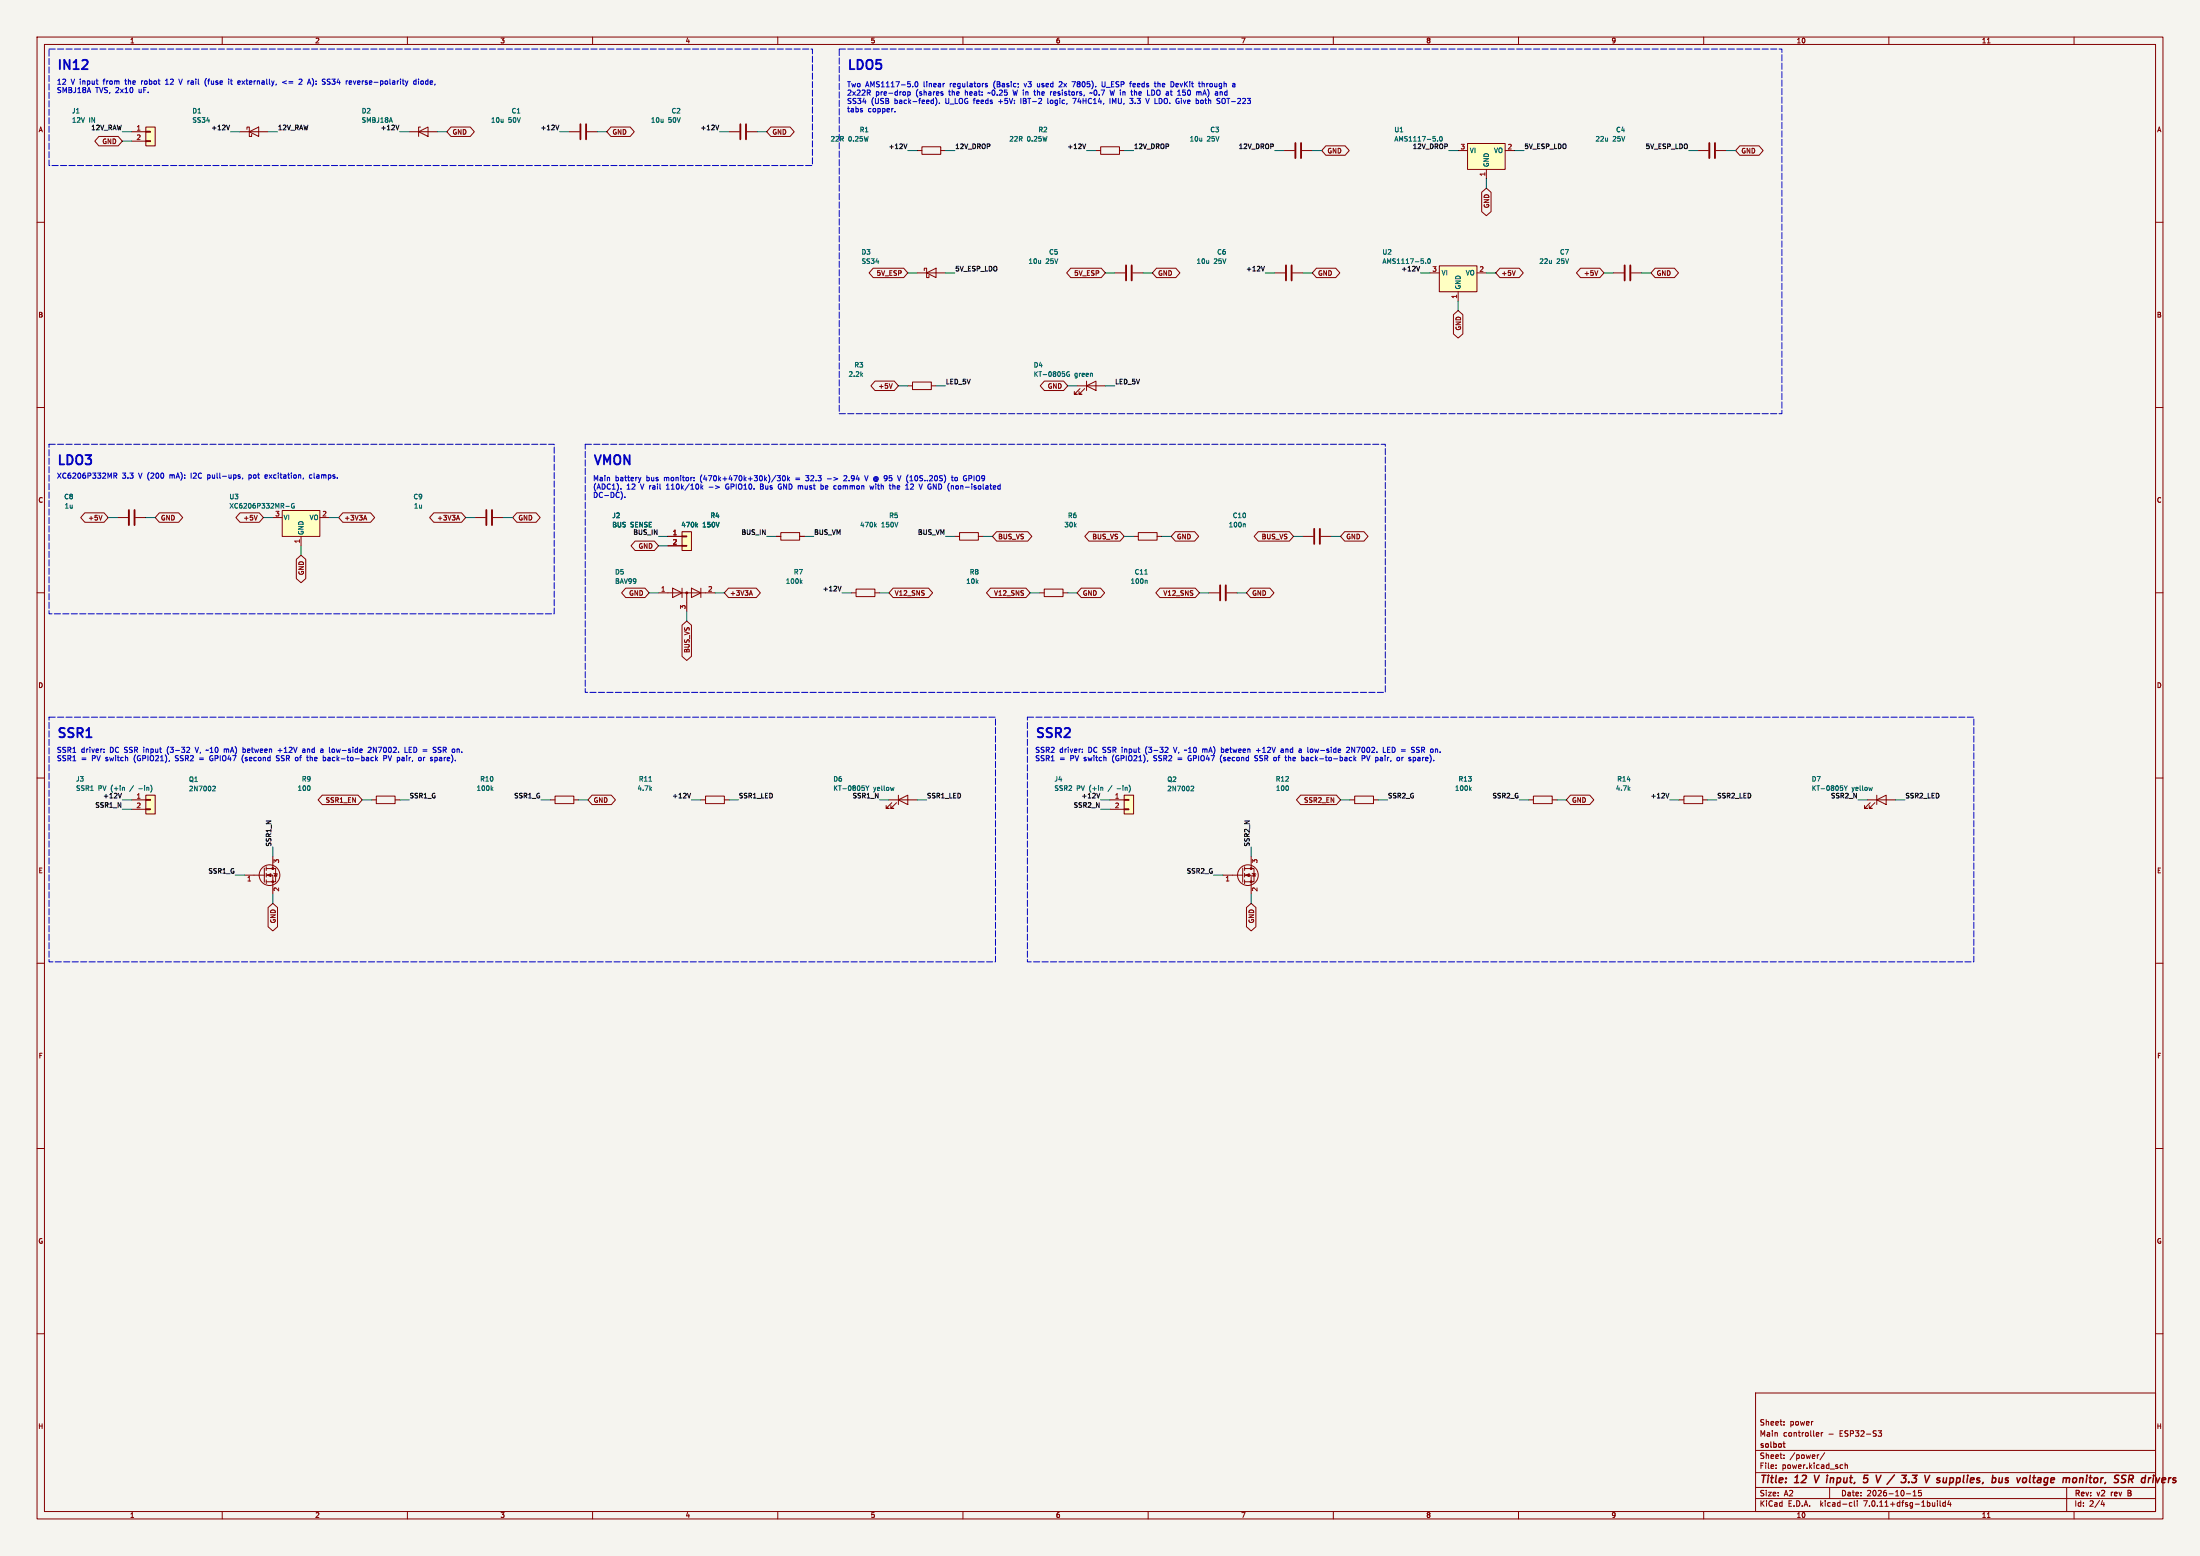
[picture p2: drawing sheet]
<svg xmlns="http://www.w3.org/2000/svg" width="594mm" height="420mm" viewBox="0 0 594 420" stroke-linecap="round" stroke-linejoin="round" font-family="sans-serif">
<path d="M0 0h594v420h-594z" fill="#f5f4ef" stroke="#f5f4ef" stroke-width=".27"/>
<g fill="none" stroke="#840000" stroke-width=".27">
<path d="M10 10h574v400h-574zM12 12h570v396h-570zM60 10v2M110 10v2M160 10v2M210 10v2M260 10v2M310 10v2M360 10v2M410 10v2M460 10v2M510 10v2"/>
<path d="M536.6 11.6h.7M560 10v2M26.7 36.8h5.2l1.1 1.3-1.1 1.3h-5.2l-1.1-1.3zM35.6 35.6h3.8M35.6 38.1h3.8M39.4 38h1.2v.2h-1.2zM39.4 35.4h1.2v.3h-1.2zM39.4 34.3h2.5v5.1h-2.5zM64.8 35.6h7.6M66.7 34.9v-.6h.6v2.5h.6v-.6M67.3 35.6l2.5-1.3v2.5zM110.5 35.6h7.6"/>
<path d="M113 35.6l2.6-1.3v2.5zM113.5 34.3h-.5v2.5M121.8 34.3h5.2l1.1 1.3-1.1 1.2h-5.2l-1.2-1.2zM153.7 35.6h2.8M158.5 35.6h2.8M164.9 34.3h5.2l1.2 1.3-1.2 1.2h-5.2l-1.1-1.2zM196.8 35.6h2.8M201.7 35.6h2.8M208.1 34.3h5.2l1.1 1.3-1.1 1.2h-5.2l-1.1-1.2zM248.9 39.6h5.1v2.1h-5.1zM297.2 39.6h5.1v2.1h-5.1zM358 39.4h5.2l1.1 1.2-1.1 1.3h-5.2l-1.1-1.3z"/>
<path d="M396.2 38.7h10.2v7h-10.2zM469.7 39.4h5.2l1.2 1.2-1.2 1.3h-5.2l-1.1-1.3zM10 60h2M247.6 40.6h1.3M254 40.6h1.3M295.9 40.6h1.3M302.3 40.6h1.2M346.7 40.6h2.8M351.5 40.6h2.8M393.7 40.6h2.5M400 51.9l1.3-1.1 1.3 1.1v5.2l-1.3 1.1-1.3-1.1zM401.3 45.7v2.6"/>
<path d="M406.4 40.6h2.5M458.5 40.6h2.8M463.3 40.6h2.8M582 60h2M235.8 72.4h8.2l1.1 1.3-1.1 1.2h-8.2l-1.1-1.2zM247.6 73.7h7.7M249.6 73v-.6h.6v2.5h.6v-.6M250.2 73.7l2.5-1.3v2.5zM289.1 72.4h8.2l1.1 1.3-1.1 1.2h-8.2l-1.1-1.2zM301 73.7h2.8M305.8 73.7h2.8M312.3 72.4h5.2l1.1 1.3-1.1 1.2h-5.2l-1.2-1.2z"/>
<path d="M344.2 73.7h2.8M349 73.7h2.8M355.4 72.4h5.2l1.2 1.3-1.2 1.2h-5.2l-1.1-1.2zM386.1 73.7h2.5M388.6 71.8h10.2v6.9h-10.2zM393.7 78.7v2.6M398.8 73.7h2.5M405 72.4h5.2l1.1 1.3-1.1 1.2h-5.2l-1.1-1.2zM409.1 73.1l-.4 1.2M426.8 72.4h5.2l1.1 1.3-1.1 1.2h-5.2l-1.2-1.2zM431.4 73.1l-.4 1.2M435.6 73.7h2.8"/>
<path d="M440.4 73.7h2.8M446.9 72.4h5.2l1.1 1.3-1.1 1.2h-5.2l-1.1-1.2zM392.4 84.9l1.3-1.1 1.3 1.1v5.2l-1.3 1.1-1.3-1.1zM10 110h2M236.3 102.9h5.2l1.1 1.2-1.1 1.3h-5.2l-1.2-1.3zM240.9 103.5l-.4 1.3M245.1 104.1h1.3M246.4 103.1h5.1v2.1h-5.1zM251.5 104.1h1.2M282 102.9h5.2l1.1 1.2-1.1 1.3h-5.2l-1.1-1.3zM290.8 104.1h7.6M291.6 104.9l-1.5 1.5h.7h-.7v-.7"/>
<path d="M292.9 104.9l-1.6 1.5h.8h-.8v-.7M293.4 104.1l2.5-1.2v2.5zM293.4 102.9v2.5M582 110h2M22.9 138.4h5.2l1.1 1.3-1.1 1.3h-5.2l-1.1-1.3zM27.6 139.1l-.5 1.3M31.7 139.7h2.8M36.6 139.7h2.8M43 138.4h5.2l1.1 1.3-1.1 1.3h-5.2l-1.1-1.3zM64.8 138.4h5.2l1.1 1.3-1.1 1.3h-5.2l-1.1-1.3zM69.5 139.1l-.5 1.3M73.7 139.7h2.5"/>
<path d="M76.2 137.8h10.2v7h-10.2zM86.4 139.7h2.5M92.6 138.4h7.5l1.1 1.3-1.1 1.3h-7.5l-1.2-1.3zM98.6 139.1l.4 1.3M117.1 138.4h7.5l1.1 1.3-1.1 1.3h-7.5l-1.1-1.3zM123.7 139.1l.4 1.3M128.3 139.7h2.8M133.1 139.7h2.8M139.5 138.4h5.2l1.2 1.3-1.2 1.3h-5.2l-1.1-1.3zM10 160h2M80 151l1.3-1.1 1.3 1.1v5.2l-1.3 1.1-1.3-1.1zM81.3 144.8v2.5"/>
<path d="M98.3 140h.6M123.4 140h.6M168.9 158.8h5.2l1.2 1.2-1.2 1.3h-5.2l-1.1-1.3zM171.5 146.1h5.2l1.1 1.2-1.1 1.3h-5.2l-1.1-1.3zM180.3 144.8h3.8M180.3 147.3h3.8M181.6 158.8l2.5 1.2-2.5 1.3zM184.1 147.2h1.3v.2h-1.3zM184.1 144.7h1.3v.2h-1.3zM184.1 143.5h2.6v5.1h-2.6zM184.1 158.8v2.5M186.7 158.8l2.5 1.2-2.5 1.3z"/>
<path d="M189.2 158.8v2.5M196.7 158.8h7.5l1.1 1.2-1.1 1.3h-7.5l-1.1-1.3zM202.7 159.4l.5 1.3M209.5 144.8h1.3M210.8 143.8h5.1v2h-5.1zM215.9 144.8h1.3M231.1 159h5.1v2h-5.1zM241.1 158.8h9.6l1.1 1.2-1.1 1.3h-9.6l-1.1-1.3zM257.8 144.8h1.3M259.1 143.8h5.1v2h-5.1zM264.2 144.8h1.2M267.5 158.8h9.5l1.1 1.2-1.1 1.3h-9.5l-1.2-1.3z"/>
<path d="M269.1 143.5h8.4l1.1 1.3-1.1 1.3h-8.4l-1.1-1.3zM281.9 159h5.1v2h-5.1zM291.9 158.8h5.2l1.2 1.2-1.2 1.3h-5.2l-1.1-1.3zM294 143.5h8.4l1.1 1.3-1.1 1.3h-8.4l-1.1-1.3zM306.1 144.8h1.2M307.3 143.8h5.1v2h-5.1zM312.4 144.8h1.3M313.2 158.8h9.5l1.1 1.2-1.1 1.3h-9.5l-1.1-1.3zM317.3 143.5h5.2l1.2 1.3-1.2 1.3h-5.2l-1.1-1.3zM337.7 158.8h5.2l1.1 1.2-1.1 1.3h-5.2l-1.2-1.3zM339.7 143.5h8.4l1.1 1.3-1.1 1.3h-8.4l-1.1-1.3zM351.8 144.8h2.8"/>
<path d="M356.6 144.8h2.8M363.1 143.5h5.2l1.1 1.3-1.1 1.3h-5.2l-1.2-1.3zM582 160h2M177.8 160h15.2M184.1 168.8l1.3-1.2 1.3 1.2v8.4l-1.3 1.1-1.3-1.1zM185.4 160v5.1M202.4 160.3h.6M229.9 160h1.2M236.2 160h1.3M280.7 160h1.2M287 160h1.3M326.4 160h2.8"/>
<path d="M331.2 160h2.8M10 210h2M35.6 215.9h3.8M35.6 218.4h3.8M39.4 218.3h1.2v.3h-1.2zM39.4 215.8h1.2v.2h-1.2zM39.4 214.6h2.5v5.1h-2.5zM87 214.6h9.7l1.1 1.3-1.1 1.3h-9.7l-1.1-1.3zM100.3 215.9h1.3M101.6 214.9h5.1v2h-5.1zM106.7 215.9h1.2M148.6 215.9h1.3"/>
<path d="M149.9 214.9h5v2h-5zM154.9 215.9h1.3M159.9 214.6h5.2l1.1 1.3-1.1 1.3h-5.2l-1.2-1.3zM189.2 215.9h1.3M190.5 214.9h5.1v2h-5.1zM195.6 215.9h1.2M240 215.9h7.6M240.8 216.7l-1.5 1.5h.7h-.7v-.8M242.1 216.7l-1.6 1.5h.8h-.8v-.8M242.6 215.9l2.5-1.3v2.6zM242.6 214.6v2.6M299.7 215.9h3.8"/>
<path d="M299.7 218.4h3.8M303.5 218.3h1.3v.3h-1.3zM303.5 215.8h1.3v.2h-1.3zM303.5 214.6h2.6v5.1h-2.6zM351.2 214.6h9.6l1.1 1.3-1.1 1.3h-9.6l-1.2-1.3zM364.5 215.9h1.3M365.8 214.9h5v2h-5zM370.8 215.9h1.3M412.7 215.9h1.3M414 214.9h5.1v2h-5.1zM419.1 215.9h1.3M424 214.6h5.2l1.1 1.3-1.1 1.3h-5.2l-1.1-1.3z"/>
<path d="M453.4 215.9h1.3M454.7 214.9h5v2h-5zM459.7 215.9h1.3M504.2 215.9h7.6M505 216.7l-1.6 1.5h.8h-.8v-.8M506.2 216.7l-1.5 1.5h.8h-.8v-.8M506.7 215.9l2.6-1.3v2.6zM506.7 214.6v2.6M582 210h2M66 236.2h5.4M71.4 234.3v3.8M71.9 236.2h1.8v5.1"/>
<path d="M71.9 234.4h2.5v3.6h-2.5M71.9 233.9v1.1M71.9 235.7v1M71.9 237.5v1M73.7 231.1v3.3M73.9 235.7l1 .3M74.4 235.8l.4 .7h-.8zM330.2 236.2h5.3M335.5 234.3v3.8M336 236.2h1.8v5.1M336 234.4h2.6v3.6h-2.6M336 233.9v1.1"/>
<path d="M336 235.7v1M336 237.5v1M337.8 231.1v3.3M338.1 235.7l1 .3M338.6 235.8l.4 .7h-.8zM10 260h2M72.4 245l1.3-1.2 1.2 1.2v5.2l-1.2 1.1-1.3-1.1zM336.5 245l1.3-1.2 1.3 1.2v5.2l-1.3 1.1-1.3-1.1zM582 260h2M10 310h2M582 310h2M10 360h2"/>
<path d="M474 376h108v32h-108zM582 360h2M474 397.5h108M474 391.5h108M479.5 396.2v.2M479.5 395.4v.2M481.7 393.5v.2M481.7 383.7v.2M481.7 384.5v.2M481.7 392.7v.2M490.6 386.7h.4l.1 .3-.7 .2M491 387.6l-.4 .1"/>
<path d="M491.1 392.7h-.3M491.7 386.7v1M492.2 386.7l-.5 .3M492.7 392.1l-1.3 1.9M497.1 395.4h.4M497.5 396.3l-.4 .1M498.2 395.5l.5-.1 .1 1M498.2 394.9v1.5M507.1 386.2h.9l-.5 .5 .5 .2v.6l-.8 .1M60 408v2M110 408v2M160 408v2"/>
<path d="M210 408v2M260 408v2M310 408v2M360 408v2M410 408v2M460 408v2M474 404.5h108M474 401.5h108M494 401.5v3M499.6 405.6h.4M500 406.5l-.4 .1M500.7 405.1v1.3l.2 .2"/>
<path d="M501.5 405.1v.1M501.5 405.6v1M510 408v2M514.7 403.2h1.2M516.5 403.8h.9M516.5 402.7l.5-.4v1.5M518.7 402.3h-.7v.7l.7-.1v.7l-.2 .2-.5-.2M523.1 405.1v.1M523.1 405.6v1M523.8 405.1v1.3l.2 .2M525.2 405.6h-.4l-.3 .3 .2 .6h.5M525.2 405.1v1.5"/>
<path d="M526.2 405l-.3 1.1h.9M526.6 405.6v1M536.6 409.6h.7M558 401.5v6.5M560 408v2M567.7 405l-.4 1.1h.9M568 405.6v1"/>
<circle cx="72.8" cy="236.2" r="2.79"/>
<circle cx="336.9" cy="236.2" r="2.79"/>
</g>
<path d="M481.4 389.7h.6M481.8 390.7h.2M570.1 402.8v1M570.1 402.9v.2M574.6 402.3v1.5l.7-.1M574.6 403h.5M575.1 403l.2 .1M575.1 402.3l.2 .1M575.3 402.8l-.2 .2" fill="none" stroke="#840000" stroke-width=".3"/>
<g fill="none" stroke="#840000" stroke-width=".4">
<path d="M489.9 398.2l.4 2M504.4 398.2h-1l-.2 .9 .3-.1 .7 .1 .1 .7-.5 .4-.6-.1M516.4 398.2h1.2l-.8 .8 .6 .1-.1 .9-.3 .2-.9-.2M523.1 399h.7M523.2 399.5l.5 .1 .1 .3-.4 .3h-.3M524.8 398.9l-.2 1 .6 .3M552.1 399.1l-.2 .7 .3 .4M563.5 398.2l-.1 .1M563.5 398.2v.2zM564.1 398.9h.8M564.5 398.2l-.3 1.7 .5 .3M579.2 399h-.7l-.3 .8 .3 .4 .6-.1"/>
<path d="M579.3 398.2l-.2 2M587.2 399.5l.3 .3-.1 .3M587.3 398.9l.2 .1M551.9 400.8l.4 .1"/>
</g>
<g fill="none" stroke="#840000" stroke-width=".51">
<path d="M156.7 33.5v4.1M158.2 33.5v4.1M199.9 33.5v4.1M201.4 33.5v4.1M349.8 38.6v4.1M351.3 38.6v4.1M461.5 38.6v4.1M463 38.6v4.1M304 71.6v4.1M305.6 71.6v4.1M347.2 71.6v4.1M348.7 71.6v4.1"/>
<path d="M438.7 71.6v4.1M440.2 71.6v4.1M34.8 137.7v4M36.3 137.7v4M131.3 137.7v4M132.8 137.7v4M329.4 158v4.1M331 158v4.1M354.8 142.7v4.1M356.4 142.7v4.1"/>
</g>
<g fill="none" stroke="#006464" stroke-width=".27">
<path d="M388.1 38v.1M388.8 36.9l.2-.1a.62 .62 0 0 1 .4 .7 .62 .62 0 0 1-.5 .5l-.2-.4zM384.9 71v.1M385.6 70l.2-.1a.62 .62 0 0 1 .4 .6 .62 .62 0 0 1-.6 .6l-.1-.5zM288.7 100.4a.58 .58 0 0 0-.7 .6 .58 .58 0 0 0 .8 .5v-.4h-.3M77.2 136.7h.9M79.4 136a.58 .58 0 0 0-.7 .5 .58 .58 0 0 0 .8 .5v-.4h-.3M188 141.8l.4 .4M188.4 141.4l-.5 .5M216.2 157l.4 .5M216.6 156.6l-.5 .5M236.3 141.8l.3 .4"/>
<path d="M236.6 141.4l-.5 .5M309.1 155h.7M309.6 156.6l.1 .2v.7M336.1 141.4l.1 .2v.6M33.4 212.5l.2 .2v.7M40.9 212.3v1.2M57.6 212.2l.4 .1 .1 .3-.7 .9h.7M132.7 212.9l.4 .5M133.1 212.5l-.5 .5M175.2 210.9h.7M233.8 212.1l.4 .7M234.2 212.8v.6"/>
<path d="M234.6 212.1l-.4 .7M241.4 212.5l-.3 .9M297.6 212.5l.2 .2v.7M305.1 212.3v1.2M321.8 212.2l.4 .1 .1 .3-.8 .9h.8M396.9 212.9l.4 .5M397.3 212.5l-.5 .5M497.9 212.1l.5 .7M498.4 212.8v.6M498.8 212.1l-.4 .7M505.5 212.5l-.2 .9"/>
</g>
<g fill="#ffffc2" stroke="#ffffc2" stroke-width=".27">
<path d="M76.2 137.8h10.2v7h-10.2z"/>
<path d="M388.6 71.8h10.2v6.9h-10.2z"/>
<path d="M303.5 214.6h2.6v5.1h-2.6z"/>
<path d="M396.2 38.7h10.2v7h-10.2z"/>
<path d="M184.1 143.5h2.6v5.1h-2.6z"/>
<path d="M39.4 214.6h2.5v5.1h-2.5z"/>
<path d="M39.4 34.3h2.5v5.1h-2.5z"/>
</g>
<g fill="#840000" stroke="#840000" stroke-width=".27">
<path d="M72.1 236.2l1.1-.4v.8z"/>
<path d="M336.3 236.2l1-.4v.8z"/>
<circle cx="185.4" cy="160" r=".25"/>
<circle cx="73.7" cy="238" r=".25"/>
<circle cx="73.7" cy="234.4" r=".25"/>
<circle cx="337.8" cy="238" r=".25"/>
<circle cx="337.8" cy="234.4" r=".25"/>
</g>
<g fill="none" stroke="#0f0f0f" stroke-width=".27">
<path d="M62 33.8l-.4 1.2M107.7 33.8l-.4 1.2M150.9 33.8l-.4 1.2M194.1 33.8l-.4 1.2M244.9 38.9l-.4 1.2M293.1 38.9l-.4 1.2M341.4 71.9l-.4 1.2M383.3 71.9l-.4 1.2M227.1 158.2l-.4 1.3M32.8 214.1l-.4 1.3M186.5 214.1l-.5 1.3M297 214.1l-.5 1.3"/>
<path d="M450.6 214.1l-.4 1.3"/>
</g>
<g fill="none" stroke="#0000c2" stroke-width=".27">
<path d="M25.9 21.8h.6M26.3 22.8h.2M44.7 22.8h.8M44.9 21.6l-.2 .2M48.3 21.4l.4 1.4M55.7 21.2a1.61 1.61 0 0 0 0 2.1M61.7 21.4v.1M61.7 21.8v1M62.2 21.8h.5M62.4 21.4v1.2l.2 .2M64.7 21.8l.2 .4-.7 .1M64.8 22.7l-.1 .1"/>
<path d="M77.3 21.8l-1 .4 1 .4M80.8 21.4h.5l.2 .4-.8 1h.8M84.3 21.2l.3 .6M84.6 22.7l-.3 .5M88.3 22.7l.6 .1M88.9 21.4h-.3l-.3 .2 .2 .4 .4 .1M94.5 21.8l.4 .1v.3l-.6 .1M94.9 22.7l-.4 .1M110.1 21.8l-.3 1M112.3 21.9l-.4-.1-.2 .3 .1 .6h.5M112.3 21.4v1.4M113 21.4v.1"/>
<path d="M113 21.8v1M113.7 21.9v.8M232.8 29.8v.3M234.5 25l.5 .7M234.8 24.4v.6M241.6 30.1v.1M244.2 24.8l.3 .2v.4l-.3 .3M245.1 24.8v1.4M245.1 24.8h.4l.3 .2-.2 .6h-.5M246.4 23.3v.1M247.2 22.2l.2-.2a.68 .68 0 0 1 .5 .8 .68 .68 0 0 1-.7 .6l-.2-.5zM251.6 27l.4 .1"/>
<path d="M252 26.6v1.4M252 27.9l-.4 .1M252.9 27v.9l-.3 .6M253.6 27.8v.2M254.4 25.2l.2 .2-.2 .3M254.4 24.8h.2M255 22.5l-.2 .1M266 22.8l.6 .4-.2 .2h-.4M266 22.7v.1M266.6 22.6l-.4-.1-.2 .2M266.9 25l-.2 .2M273.5 24.3l.3 1.4"/>
<path d="M275.6 26.6v1.4M279.1 24.8h.5M279.3 24.3v1.2l.3 .2M280.1 22.5v.7l.2 .2M282.9 26.6v1.2l.2 .2M283.6 24.8v.9M284 24.8l-.4 .2M286.5 22l-.5 .2M286.7 22.6l-.8 .8h.9M289.4 22h1l-.6 1.4M290.6 26.6l-.6 1.4M294.9 25l-.7 .2"/>
<path d="M297.6 22v1.2l.2 .2h.4M299.7 26.6v1.4M300.9 24.3l-.3 1.4-.3-1-.3 1M305.9 27.7l-.3 .3h-.4M305.9 26.6l-.5 .5 .5 .3M306.3 24.3v1.4M306.8 24.8l-.5 .1M309.4 26.6l.4 1.4 .5-1.4M311 24.3v1.4l.5-.1M311.3 24.3l.2 .1M311.6 22.5h.6M311.8 23.2l.4 .2"/>
<path d="M312.6 22v1.4M312.7 22.6h-.1M316.5 22a.76 .76 0 0 1 .5 .7 .76 .76 0 0 1-.5 .7M319.4 25.6h.6M319.4 24.9h.6M324.2 24.8l.1 .9M324.6 22v1.4M324.6 27l-.4 .3v.5l.4 .2M324.9 25.3h.7M325.1 22.6h-.5M325.2 24.3l-.4 1.4M329.3 27.4v.4"/>
<path d="M329.6 24.8l.4 .2v.7M330.5 26.6h-.4l-.2 .4 .1 .8 .5 .2M332.8 23.2l.2 .2h.4M332.8 22.6h.6v.8M333.4 22.8l-.6 .3M30.7 128.4h.7l.1-.6-.8-.1v1.4M31.1 128.4l.4 .7M56.1 128.2v1.4M56.1 129l.1 .1M56.2 128.2h-.1M64.5 128.6l.4 .3-.5 .2M64.5 128.2h.3"/>
<path d="M65.5 129l-.1 .3M67.2 129l.4 .1M67.2 128.2v1.4M67.6 128.2h-.4M72 128.2l-.5 .2 .1 .6 .4 .1M72.2 128.5l-.7 .1M81.9 129v.2M84.2 128.2h-.4l-.3 .2 .2 .6h.5M167.7 131.9v.1M168 133.3v.9M168.7 134.2v.1M172.4 128.8l.3 1"/>
<path d="M172.7 129.8l-.1 .3M173.1 128.8l-.4 1M187.4 129.6v.2M187.4 128.9v.1M189.3 130.6v1.4M189.4 131.5l.4 .5M189.8 131.1l-.5 .5M196 131l.1 .8M205.3 130.6v1.4h.6M205.3 131.3h.5M209.5 128.3l-1.2 1.8M209.9 128.4h.8l-.4 .5 .4 .1v.6h-.8"/>
<path d="M210.6 130.6a.75 .75 0 0 0-.5 .7 .75 .75 0 0 0 .5 .7M211.4 128.5l.2-.1a.68 .68 0 0 1 .5 .7 .68 .68 0 0 1-.6 .6l-.2-.4zM212.7 128.4v1.4M212.8 129.3l.4 .5M213.2 128.8l-.5 .6M217.5 128.4h.9M217.5 129.6l.2 .2M221.7 131.2l.4-.1 .2 .3-.1 .6h-.5M221.7 130.6v1.4M223.4 129.3h1.1M225.7 131.1l.1 .1M225.8 132h-.1"/>
<path d="M228.4 128.4l-.5 .1M228.6 129l-.8 .8h.9M233.5 128.4l.4 1.4 .5-1.4M234.9 131.1l.2 .9 .3-.6 .3 .6 .2-.9M241.1 130.6v1.4M241.6 131.2h-.5M243.3 128.4l-.5 1.4M246.6 131.2l-.8 .8h.9M256.9 128.8h.5M257.1 128.4v1.2l.3 .2M258.5 129l-.4-.2-.3 .3 .1 .6 .6-.1M261.6 129.1h.5"/>
<path d="M262.1 128.4h-.5v1.4M28.1 203v.1M28.1 202.2v.2M50.6 201.7l.5 .1 .1 .3-.9 1h.9M52.7 201.7l.4 1.4M53.9 204.6h1M53.9 205h1M56.7 204.2v.8l.4 .4M60.5 202.2v.9M61.1 202.2l-.6 .1M65.4 204.4v.9l.3 .6M65.6 202.2l.6 .1"/>
<path d="M65.7 203.8l-.2 .2M66.2 203h-.6M74.6 205.3h.7M75.1 202.6h1M75.4 204h-.5l-.3 .2 .1 .4 .6 .2M75.6 202v1.1M81.7 202.2h.6v.9M82.3 202.5l-.6 .3 .2 .3 .4-.1M83.7 204v1.4M83.8 204.5l-.1 .1M87 202.2l.2 .2v.7M87.2 203l-.1 .1"/>
<path d="M87.2 202.5l-.1 .1M87.7 204.4l.2 .3v.4l-.2 .3M89.9 202.2l.4 .1M90.3 203l-.4 .1M99.4 201.8l.5-.1 .3 .4-.9 1h.9M100.8 203.1v-1.4l.8 1.4M101.4 204v1.4M101.5 204.8l.4 .6M101.9 204.4l-.5 .6M103.6 204v1.4M104.1 204l.3 .2-.1 .4-.7 .1M104.8 204l.5 1.4"/>
<path d="M109.3 203.1h.7M110.5 202.4h.4M111.1 201.7h-.6v1.4h.6M113.6 204.5v.8M114.3 204.4v1M114.7 204.4l-.4 .3M117.5 204.4l.6 .3M118.1 205.1l-.6 .3M118.3 202.2l.7 .4M119 203h-.7M119.1 201.8h-.8M292.2 203v.1"/>
<path d="M292.2 202.2v.2M314.8 201.7l.4 .1 .2 .3-.9 1h.9M316.8 201.7l.5 1.4M318 204.6h1.1M318 205h1.1M320.9 204.2l-.1 .8 .4 .4M324.7 202.2v.9M325.2 202.2l-.5 .1M329.6 204.4v.9l.3 .6M329.8 202.2l.6 .1M329.9 203.8l-.2 .2M330.4 203h-.6"/>
<path d="M338.8 205.3h.6M339.2 202.6h1.1M339.6 204h-.6l-.2 .2 .1 .4 .5 .2M339.8 202v1.1M345.9 202.2h.5l.1 .9M346.5 202.5l-.7 .3 .2 .3 .5-.1M347.9 204v1.4M348 204.5l-.1 .1M351.2 202.2l.2 .2v.7M351.4 203l-.2 .1M351.4 202.5l-.2 .1M351.8 204.4l.3 .3v.4l-.3 .3"/>
<path d="M354 202.2l.4 .1M354.4 203l-.4 .1M363.6 201.8l.5-.1 .3 .4-.9 1h.9M365 203.1v-1.4l.8 1.4M365.6 204v1.4M365.7 204.8l.4 .6M366.1 204.4l-.5 .6M367.8 204v1.4M368.3 204l.3 .2-.1 .4-.7 .1M369 204l.4 1.4M373.5 203.1h.7M374.6 202.4h.5"/>
<path d="M375.3 201.7h-.7v1.4h.7M377.8 204.5v.8M378.5 204.4v1M378.9 204.4l-.4 .3M381.7 204.4l.5 .3M382.2 205.1l-.5 .3M382.5 202.2l.7 .4M383.2 203h-.8M383.2 201.8h-.7"/>
</g>
<path d="M22.1 18.7h1.6M23.5 16.4v.8" fill="none" stroke="#0000c2" stroke-width=".5"/>
<path d="M13.2 13.2h206.2v31.5h-206.2v-31.5M226.6 13.2h254.5v98.5h-254.5v-98.5M13.2 119.9h136.4v45.8h-136.4v-45.8M158 119.9h216v67h-216v-67M13.2 193.6h255.6v66h-255.6v-66M277.4 193.6h255.5v66h-255.5v-66" fill="none" stroke="#0000c2" stroke-width=".27" stroke-dasharray="1.7 .6"/>
<g fill="none" stroke="#009600" stroke-width=".27">
<path d="M33 35.6h2.6M33 38.1h2.6M62.2 35.6h2.6M72.4 35.6h2.5M107.9 35.6h2.6M118.1 35.6h2.5M151.1 35.6h2.6M161.3 35.6h2.5M194.3 35.6h2.5M204.5 35.6h2.5M245.1 40.6h2.5M255.3 40.6h2.5"/>
<path d="M293.4 40.6h2.5M303.5 40.6h2.6M344.2 40.6h2.5M354.3 40.6h2.6M391.2 40.6h2.5M401.3 48.3v2.5M408.9 40.6h2.6M455.9 40.6h2.6M466.1 40.6h2.5M245.1 73.7h2.5M255.3 73.7h2.5M298.4 73.7h2.6"/>
<path d="M308.6 73.7h2.5M341.6 73.7h2.6M351.8 73.7h2.5M383.5 73.7h2.6M401.3 73.7h2.6M433.1 73.7h2.5M443.2 73.7h2.6M393.7 81.3v2.5M242.6 104.1h2.5M252.7 104.1h2.6M288.3 104.1h2.5M298.4 104.1h2.6"/>
<path d="M29.2 139.7h2.5M39.4 139.7h2.5M71.1 139.7h2.6M88.9 139.7h2.5M125.7 139.7h2.6M135.9 139.7h2.5M81.3 147.3v2.6M177.8 144.8h2.5M177.8 147.3h2.5M207 144.8h2.5M217.2 144.8h2.5M255.3 144.8h2.5"/>
<path d="M265.4 144.8h2.6M303.5 144.8h2.6M313.7 144.8h2.5M349.2 144.8h2.6M359.4 144.8h2.5M175.3 160h2.5M185.4 165.1v2.5M193 160h2.6M227.3 160h2.6M237.5 160h2.5M278.1 160h2.6M288.3 160h2.5"/>
<path d="M323.8 160h2.6M334 160h2.5M33 215.9h2.6M33 218.4h2.6M97.8 215.9h2.5M107.9 215.9h2.6M146 215.9h2.6M156.2 215.9h2.5M186.7 215.9h2.5M196.8 215.9h2.6M237.5 215.9h2.5M247.6 215.9h2.6"/>
<path d="M297.2 215.9h2.5M297.2 218.4h2.5M361.9 215.9h2.6M372.1 215.9h2.5M410.2 215.9h2.5M420.4 215.9h2.5M450.8 215.9h2.6M461 215.9h2.5M501.6 215.9h2.6M511.8 215.9h2.5M63.5 236.2h2.5M73.7 228.6v2.5"/>
<path d="M327.7 236.2h2.5M337.8 228.6v2.5M73.7 241.3v2.5M337.8 241.3v2.5"/>
</g>
<g font-size="3.5" fill="#0000c2">
<text x="15.2" y="19">IN12</text>
<text x="228.6" y="19">LDO5</text>
<text x="15.2" y="125.7">LDO3</text>
<text x="160" y="125.7">VMON</text>
<text x="15.2" y="199.3">SSR1</text>
<text x="279.4" y="199.3">SSR2</text>
</g>
<g font-size="2.8" fill="#840000">
<text x="475" y="400.9">Title:</text>
<text x="484.7" y="400.9">12</text>
<text x="490.8" y="400.9">V input,</text>
<text x="505.6" y="400.9">5</text>
<text x="509.9" y="400.9">V /</text>
<text x="518.3" y="400.9">3.3</text>
<text x="525.4" y="400.9">V supplies,</text>
<text x="545.1" y="400.9">bus</text>
<text x="552.7" y="400.9">voltage</text>
<text x="565.8" y="400.9">monitor,</text>
<text x="580.5" y="400.9">SSR</text>
</g>
<g font-size="2.1" fill="#840000">
<text x="475" y="388">Main</text>
<text x="475" y="385">Sheet:</text>
<text x="481.4" y="388">controller</text>
<text x="483.2" y="385">power</text>
<text x="493.7" y="388">-</text>
<text x="496.8" y="388">ESP32-S3</text>
<text x="475" y="394">Sheet:</text>
<text x="475" y="391.2">solbot</text>
<text x="483.2" y="394">/power/</text>
<text x="475" y="396.7">File:</text>
<text x="481.1" y="396.7">power.kicad_sch</text>
<text x="475" y="406.9">KiCad</text>
<text x="475" y="404.1">Size:</text>
<text x="481.7" y="404.1">A2</text>
<text x="482.7" y="406.9">E.D.A.</text>
<text x="491.6" y="406.9">kicad-cli</text>
<text x="497" y="404.1">Date:</text>
<text x="503.5" y="406.9">7.0.11+dfsg-1build4</text>
<text x="504" y="404.1">2026-10-15</text>
<text x="560" y="404.3">Rev:</text>
<text x="560" y="406.9">Id:</text>
<text x="564.1" y="406.9">2/4</text>
<text x="566.4" y="404.3">v2</text>
<text x="570.7" y="404.3">rev</text>
<text x="575.8" y="404.3">B</text>
</g>
<g font-size="1.9" fill="#0000c2">
<text x="15.2" y="22.9">12</text>
<text x="19.2" y="22.9">V input</text>
<text x="28.1" y="22.9">from</text>
<text x="34.1" y="22.9">the</text>
<text x="38.7" y="22.9">robot</text>
<text x="45.4" y="22.9">12</text>
<text x="49.3" y="22.9">V rail</text>
<text x="56.5" y="22.9">(fuse</text>
<text x="63.1" y="22.9">it</text>
<text x="65.8" y="22.9">externally,</text>
<text x="78" y="22.9">&lt;=</text>
<text x="82.7" y="22.9">2</text>
<text x="85.3" y="22.9">A):</text>
<text x="89.3" y="22.9">SS34</text>
<text x="95.9" y="22.9">reverse-polarity</text>
<text x="114.3" y="22.9">diode,</text>
<text x="228.6" y="23.6">Two AMS1117-5.0</text>
<text x="249.4" y="23.6">linear</text>
<text x="256.7" y="23.6">regulators</text>
<text x="268.6" y="23.6">(Basic;</text>
<text x="277.1" y="23.6">v3</text>
<text x="280.7" y="23.6">used</text>
<text x="286.8" y="23.6">2x</text>
<text x="290.6" y="23.6">7805).</text>
<text x="298.7" y="23.6">U_ESP</text>
<text x="306.5" y="23.6">feeds</text>
<text x="313.3" y="23.6">the</text>
<text x="317.9" y="23.6">DevKit</text>
<text x="325.6" y="23.6">through</text>
<text x="15.2" y="25.2">SMBJ18A</text>
<text x="25.8" y="25.2">TVS, 2x10</text>
<text x="37.6" y="25.2">uF.</text>
<text x="228.6" y="25.9">2x22R</text>
<text x="228.6" y="28.1">SS34</text>
<text x="235.2" y="28.1">(USB</text>
<text x="236.4" y="25.9">pre-drop</text>
<text x="241.6" y="28.1">back-feed).</text>
<text x="247.4" y="25.9">(shares</text>
<text x="255.5" y="28.1">U_LOG feeds</text>
<text x="256.4" y="25.9">the</text>
<text x="260.9" y="25.9">heat:</text>
<text x="267.4" y="25.9">~0.25</text>
<text x="270.1" y="28.1">+5V:</text>
<text x="274.3" y="25.9">W in</text>
<text x="276.3" y="28.1">IBT-2</text>
<text x="280.3" y="25.9">the</text>
<text x="283.7" y="28.1">logic,</text>
<text x="284.8" y="25.9">resistors,</text>
<text x="290.8" y="28.1">74HC14,</text>
<text x="295.8" y="25.9">~0.7</text>
<text x="300.9" y="28.1">IMU,</text>
<text x="301.4" y="25.9">W in</text>
<text x="306.5" y="28.1">3.3</text>
<text x="307.4" y="25.9">the</text>
<text x="311.1" y="28.1">V LDO. Give</text>
<text x="311.9" y="25.9">LDO at</text>
<text x="320.4" y="25.9">150</text>
<text x="325" y="28.1">both</text>
<text x="325.7" y="25.9">mA)</text>
<text x="330.9" y="28.1">SOT-223</text>
<text x="330.9" y="25.9">and</text>
<text x="228.6" y="30.4">tabs</text>
<text x="234.3" y="30.4">copper.</text>
<text x="15.2" y="129.3">XC6206P332MR</text>
<text x="33" y="129.3">3.3</text>
<text x="37.5" y="129.3">V (200</text>
<text x="46.1" y="129.3">mA):</text>
<text x="52.1" y="129.3">I2C</text>
<text x="56.7" y="129.3">pull-ups,</text>
<text x="68" y="129.3">pot</text>
<text x="72.6" y="129.3">excitation,</text>
<text x="84.8" y="129.3">clamps.</text>
<text x="160" y="130">Main</text>
<text x="166.1" y="130">battery</text>
<text x="174.6" y="130">bus</text>
<text x="179.5" y="130">monitor:</text>
<text x="189.4" y="130">(470k+470k+30k)/30k</text>
<text x="215.3" y="130">=</text>
<text x="218.3" y="130">32.3</text>
<text x="224.2" y="130">-&gt;</text>
<text x="228.9" y="130">2.94</text>
<text x="234.8" y="130">V @ 95</text>
<text x="244.2" y="130">V (10S..20S)</text>
<text x="259.1" y="130">to</text>
<text x="262.4" y="130">GPIO9</text>
<text x="160" y="132.2">(ADC1).</text>
<text x="160" y="134.5">DC-DC).</text>
<text x="169.1" y="132.2">12</text>
<text x="173" y="132.2">V rail</text>
<text x="180.3" y="132.2">110k/10k</text>
<text x="191.9" y="132.2">-&gt;</text>
<text x="196.6" y="132.2">GPIO10.</text>
<text x="206.1" y="132.2">Bus</text>
<text x="211.2" y="132.2">GND must</text>
<text x="223" y="132.2">be</text>
<text x="226.7" y="132.2">common</text>
<text x="236.7" y="132.2">with</text>
<text x="242.1" y="132.2">the</text>
<text x="246.6" y="132.2">12</text>
<text x="250.5" y="132.2">V GND (non-isolated</text>
<text x="15.2" y="203.3">SSR1</text>
<text x="21.9" y="203.3">driver:</text>
<text x="29.7" y="203.3">DC SSR input</text>
<text x="45.6" y="203.3">(3-32</text>
<text x="53.5" y="203.3">V, ~10</text>
<text x="61.5" y="203.3">mA)</text>
<text x="66.8" y="203.3">between</text>
<text x="76.4" y="203.3">+12V</text>
<text x="83.3" y="203.3">and</text>
<text x="88.3" y="203.3">a</text>
<text x="90.8" y="203.3">low-side</text>
<text x="101.5" y="203.3">2N7002.</text>
<text x="111.6" y="203.3">LED =</text>
<text x="119.6" y="203.3">SSR on.</text>
<text x="279.4" y="203.3">SSR2</text>
<text x="286" y="203.3">driver:</text>
<text x="293.9" y="203.3">DC SSR input</text>
<text x="309.8" y="203.3">(3-32</text>
<text x="317.7" y="203.3">V, ~10</text>
<text x="325.7" y="203.3">mA)</text>
<text x="330.9" y="203.3">between</text>
<text x="340.6" y="203.3">+12V</text>
<text x="347.4" y="203.3">and</text>
<text x="352.5" y="203.3">a</text>
<text x="355" y="203.3">low-side</text>
<text x="365.7" y="203.3">2N7002.</text>
<text x="375.7" y="203.3">LED =</text>
<text x="383.7" y="203.3">SSR on.</text>
<text x="15.2" y="205.5">SSR1</text>
<text x="21.9" y="205.5">=</text>
<text x="24.9" y="205.5">PV switch</text>
<text x="36.5" y="205.5">(GPIO21),</text>
<text x="47.9" y="205.5">SSR2</text>
<text x="57.5" y="205.5">GPIO47</text>
<text x="66.3" y="205.5">(second</text>
<text x="75.8" y="205.5">SSR of</text>
<text x="84.5" y="205.5">the</text>
<text x="89" y="205.5">back-to-back</text>
<text x="105.5" y="205.5">PV pair,</text>
<text x="115.3" y="205.5">or</text>
<text x="118.7" y="205.5">spare).</text>
<text x="279.4" y="205.5">SSR1</text>
<text x="286" y="205.5">=</text>
<text x="289" y="205.5">PV switch</text>
<text x="300.6" y="205.5">(GPIO21),</text>
<text x="312" y="205.5">SSR2</text>
<text x="321.6" y="205.5">GPIO47</text>
<text x="330.5" y="205.5">(second</text>
<text x="340" y="205.5">SSR of</text>
<text x="348.6" y="205.5">the</text>
<text x="353.1" y="205.5">back-to-back</text>
<text x="369.6" y="205.5">PV pair,</text>
<text x="379.5" y="205.5">or</text>
<text x="382.8" y="205.5">spare).</text>
</g>
<g font-size="1.8" fill="#840000">
<text x="35" y="11.9">1</text>
<text x="85" y="11.9">2</text>
<text x="135" y="11.9">3</text>
<text x="185" y="11.9">4</text>
<text x="235" y="11.9">5</text>
<text x="285" y="11.9">6</text>
<text x="335" y="11.9">7</text>
<text x="385" y="11.9">8</text>
<text x="435" y="11.9">9</text>
<text x="485" y="11.9">10</text>
<text x="535" y="11.9">11</text>
<text x="10.3" y="35.9">A</text>
<text x="582.3" y="35.9">A</text>
<text x="27.5" y="39.1">GND</text>
<text x="122.1" y="36.5">GND</text>
<text x="165.3" y="36.5">GND</text>
<text x="208.4" y="36.5">GND</text>
<text x="358.3" y="41.6">GND</text>
<text x="470.1" y="41.6">GND</text>
<text x="402.3" y="56.3" transform="rotate(-90 402.3 56.3)">GND</text>
<text x="236.6" y="74.6">5V_ESP</text>
<text x="289.9" y="74.6">5V_ESP</text>
<text x="312.6" y="74.6">GND</text>
<text x="355.8" y="74.6">GND</text>
<text x="405.3" y="74.6">+5V</text>
<text x="427.6" y="74.6">+5V</text>
<text x="447.2" y="74.6">GND</text>
<text x="10.3" y="85.9">B</text>
<text x="394.7" y="89.3" transform="rotate(-90 394.7 89.3)">GND</text>
<text x="582.3" y="85.9">B</text>
<text x="237.1" y="105.1">+5V</text>
<text x="282.8" y="105.1">GND</text>
<text x="10.3" y="135.9">C</text>
<text x="582.3" y="135.9">C</text>
<text x="23.7" y="140.7">+5V</text>
<text x="43.3" y="140.7">GND</text>
<text x="65.6" y="140.7">+5V</text>
<text x="92.9" y="140.7">+3V3A</text>
<text x="117.9" y="140.7">+3V3A</text>
<text x="139.9" y="140.7">GND</text>
<text x="172.3" y="148.3">GND</text>
<text x="269.4" y="145.7">BUS_VS</text>
<text x="294.8" y="145.7">BUS_VS</text>
<text x="317.7" y="145.7">GND</text>
<text x="340.5" y="145.7">BUS_VS</text>
<text x="363.4" y="145.7">GND</text>
<text x="82.2" y="155.4" transform="rotate(-90 82.2 155.4)">GND</text>
<text x="169.8" y="161">GND</text>
<text x="197" y="161">+3V3A</text>
<text x="241.5" y="161">V12_SNS</text>
<text x="268.3" y="161">V12_SNS</text>
<text x="292.3" y="161">GND</text>
<text x="314" y="161">V12_SNS</text>
<text x="338" y="161">GND</text>
<text x="186.4" y="176.3" transform="rotate(-90 186.4 176.3)">BUS_VS</text>
<text x="10.3" y="185.9">D</text>
<text x="582.3" y="185.9">D</text>
<text x="87.8" y="216.9">SSR1_EN</text>
<text x="160.2" y="216.9">GND</text>
<text x="352" y="216.9">SSR2_EN</text>
<text x="424.3" y="216.9">GND</text>
<text x="10.3" y="235.9">E</text>
<text x="582.3" y="235.9">E</text>
<text x="74.6" y="249.3" transform="rotate(-90 74.6 249.3)">GND</text>
<text x="338.8" y="249.3" transform="rotate(-90 338.8 249.3)">GND</text>
<text x="10.3" y="285.9">F</text>
<text x="582.3" y="285.9">F</text>
<text x="10.3" y="335.9">G</text>
<text x="582.3" y="335.9">G</text>
<text x="10.2" y="385.9">H</text>
<text x="582.2" y="385.9">H</text>
<text x="35" y="409.9">1</text>
<text x="85" y="409.9">2</text>
<text x="135" y="409.9">3</text>
<text x="185" y="409.9">4</text>
<text x="235" y="409.9">5</text>
<text x="285" y="409.9">6</text>
<text x="335" y="409.9">7</text>
<text x="385" y="409.9">8</text>
<text x="435" y="409.9">9</text>
<text x="485" y="409.9">10</text>
<text x="535" y="409.9">11</text>
</g>
<g font-size="1.8" fill="#006464">
<text x="19.3" y="30.8">J1</text>
<text x="19.3" y="33.3">12V</text>
<text x="51.8" y="30.8">D1</text>
<text x="51.8" y="33.3">SS34</text>
<text x="97.6" y="30.8">D2</text>
<text x="97.6" y="33.3">SMBJ18A</text>
<text x="132.5" y="33.3">10u</text>
<text x="137.2" y="33.3">50V</text>
<text x="138" y="30.8">C1</text>
<text x="175.7" y="33.3">10u</text>
<text x="180.4" y="33.3">50V</text>
<text x="181.2" y="30.8">C2</text>
<text x="232" y="35.9">R1</text>
<text x="280.3" y="35.9">R2</text>
<text x="326.7" y="35.9">C3</text>
<text x="376.4" y="35.9">U1</text>
<text x="436.2" y="35.9">C4</text>
<text x="224.2" y="38.4">22R</text>
<text x="229" y="38.4">0.25W</text>
<text x="272.4" y="38.4">22R</text>
<text x="277.3" y="38.4">0.25W</text>
<text x="321.1" y="38.4">10u</text>
<text x="325.9" y="38.4">25V</text>
<text x="376.4" y="38.4">AMS1117-5.0</text>
<text x="396.7" y="41.5">VI</text>
<text x="403.3" y="41.5">VO</text>
<text x="430.7" y="38.4">22u</text>
<text x="435.4" y="38.4">25V</text>
<text x="402.2" y="45.2" transform="rotate(-90 402.2 45.2)">GND</text>
<text x="232.5" y="68.9">D3</text>
<text x="232.5" y="71.4">SS34</text>
<text x="277.6" y="71.4">10u</text>
<text x="282.3" y="71.4">25V</text>
<text x="283.2" y="68.9">C5</text>
<text x="323" y="71.4">10u</text>
<text x="327.7" y="71.4">25V</text>
<text x="328.5" y="68.9">C6</text>
<text x="373.1" y="68.9">U2</text>
<text x="373.1" y="71.4">AMS1117-5.0</text>
<text x="415.5" y="71.4">22u</text>
<text x="420.3" y="71.4">25V</text>
<text x="421.1" y="68.9">C7</text>
<text x="389.1" y="74.5">VI</text>
<text x="395.7" y="74.5">VO</text>
<text x="394.6" y="78.2" transform="rotate(-90 394.6 78.2)">GND</text>
<text x="229" y="101.9">2.2k</text>
<text x="230.6" y="99.4">R3</text>
<text x="279" y="99.4">D4</text>
<text x="279" y="101.9">KT-0805G</text>
<text x="290.1" y="101.9">green</text>
<text x="17.2" y="134.9">C8</text>
<text x="17.3" y="137.4">1u</text>
<text x="61.8" y="134.9">U3</text>
<text x="61.8" y="137.4">XC6206P332MR-G</text>
<text x="111.5" y="134.9">C9</text>
<text x="111.7" y="137.4">1u</text>
<text x="76.5" y="140.6">VI</text>
<text x="83.5" y="140.6">VO</text>
<text x="165.2" y="140">J2</text>
<text x="165.2" y="142.5">BUS</text>
<text x="170.2" y="142.5">SENSE</text>
<text x="183.9" y="142.5">470k</text>
<text x="189.7" y="142.5">150V</text>
<text x="191.7" y="140">R4</text>
<text x="232.1" y="142.5">470k</text>
<text x="237.9" y="142.5">150V</text>
<text x="240" y="140">R5</text>
<text x="287.3" y="142.5">30k</text>
<text x="288.2" y="140">R6</text>
<text x="331.7" y="142.5">100n</text>
<text x="332.7" y="140">C10</text>
<text x="82.1" y="144.5" transform="rotate(-90 82.1 144.5)">GND</text>
<text x="166" y="155.3">D5</text>
<text x="214.2" y="155.3">R7</text>
<text x="261.7" y="155.3">R8</text>
<text x="306.2" y="155.3">C11</text>
<text x="166" y="157.8">BAV99</text>
<text x="212.1" y="157.8">100k</text>
<text x="260.8" y="157.8">10k</text>
<text x="305.2" y="157.8">100n</text>
<text x="20.4" y="211.1">J3</text>
<text x="20.4" y="213.6">SSR1</text>
<text x="26.5" y="213.6">PV (+in</text>
<text x="35.4" y="213.6">/</text>
<text x="37.9" y="213.6">-in)</text>
<text x="50.9" y="211.2">Q1</text>
<text x="50.9" y="213.7">2N7002</text>
<text x="80.2" y="213.6">100</text>
<text x="81.4" y="211.1">R9</text>
<text x="128.6" y="213.6">100k</text>
<text x="129.5" y="211.1">R10</text>
<text x="172" y="213.6">4.7k</text>
<text x="172.4" y="211.1">R11</text>
<text x="224.9" y="211.1">D6</text>
<text x="224.9" y="213.6">KT-0805Y</text>
<text x="235.8" y="213.6">yellow</text>
<text x="284.6" y="211.1">J4</text>
<text x="284.6" y="213.6">SSR2</text>
<text x="290.7" y="213.6">PV (+in</text>
<text x="299.5" y="213.6">/</text>
<text x="302" y="213.6">-in)</text>
<text x="315.1" y="211.2">Q2</text>
<text x="315.1" y="213.7">2N7002</text>
<text x="344.3" y="211.1">R12</text>
<text x="344.4" y="213.6">100</text>
<text x="392.7" y="213.6">100k</text>
<text x="393.7" y="211.1">R13</text>
<text x="436.2" y="213.6">4.7k</text>
<text x="436.5" y="211.1">R14</text>
<text x="489.1" y="211.1">D7</text>
<text x="489.1" y="213.6">KT-0805Y</text>
<text x="500" y="213.6">yellow</text>
</g>
<g font-size="1.8" fill="#0f0f0f">
<text x="24" y="33.3">IN</text>
<text x="24.5" y="35.2">12V_RAW</text>
<text x="56.9" y="35.2">+12V</text>
<text x="74.9" y="35.2">12V_RAW</text>
<text x="102.7" y="35.2">+12V</text>
<text x="145.8" y="35.2">+12V</text>
<text x="189" y="35.2">+12V</text>
<text x="239.8" y="40.3">+12V</text>
<text x="257.8" y="40.3">12V_DROP</text>
<text x="288.1" y="40.3">+12V</text>
<text x="306.1" y="40.3">12V_DROP</text>
<text x="334.4" y="40.3">12V_DROP</text>
<text x="381.3" y="40.3">12V_DROP</text>
<text x="411.5" y="40.3">5V_ESP_LDO</text>
<text x="444.2" y="40.3">5V_ESP_LDO</text>
<text x="257.8" y="73.3">5V_ESP_LDO</text>
<text x="336.3" y="73.3">+12V</text>
<text x="378.3" y="73.3">+12V</text>
<text x="255.3" y="103.8">LED_5V</text>
<text x="301" y="103.8">LED_5V</text>
<text x="170.9" y="144.4">BUS_IN</text>
<text x="200.1" y="144.4">BUS_IN</text>
<text x="219.7" y="144.4">BUS_VM</text>
<text x="247.7" y="144.4">BUS_VM</text>
<text x="222" y="159.7">+12V</text>
<text x="27.7" y="215.6">+12V</text>
<text x="110.5" y="215.6">SSR1_G</text>
<text x="138.7" y="215.6">SSR1_G</text>
<text x="181.4" y="215.6">+12V</text>
<text x="199.4" y="215.6">SSR1_LED</text>
<text x="230.1" y="215.6">SSR1_N</text>
<text x="250.2" y="215.6">SSR1_LED</text>
<text x="291.9" y="215.6">+12V</text>
<text x="374.6" y="215.6">SSR2_G</text>
<text x="402.9" y="215.6">SSR2_G</text>
<text x="445.6" y="215.6">+12V</text>
<text x="463.5" y="215.6">SSR2_LED</text>
<text x="494.3" y="215.6">SSR2_N</text>
<text x="514.3" y="215.6">SSR2_LED</text>
<text x="25.6" y="218.1">SSR1_N</text>
<text x="289.8" y="218.1">SSR2_N</text>
<text x="73.3" y="228.6" transform="rotate(-90 73.3 228.6)">SSR1_N</text>
<text x="337.5" y="228.6" transform="rotate(-90 337.5 228.6)">SSR2_N</text>
<text x="56.2" y="235.9">SSR1_G</text>
<text x="320.3" y="235.9">SSR2_G</text>
</g>
<g font-size="1.8" fill="#a90000">
<text x="36.8" y="35.3">1</text>
<text x="36.8" y="37.8">2</text>
<text x="394.3" y="40.4">3</text>
<text x="407" y="40.4">2</text>
<text x="401.1" y="47.7" transform="rotate(-90 401.1 47.7)">1</text>
<text x="386.6" y="73.4">3</text>
<text x="399.3" y="73.4">2</text>
<text x="393.4" y="80.7" transform="rotate(-90 393.4 80.7)">1</text>
<text x="74.2" y="139.4">3</text>
<text x="86.9" y="139.4">2</text>
<text x="81" y="146.8" transform="rotate(-90 81 146.8)">1</text>
<text x="181.5" y="144.5">1</text>
<text x="181.5" y="147.1">2</text>
<text x="178.4" y="159.8">1</text>
<text x="191.1" y="159.8">2</text>
<text x="185.2" y="164.5" transform="rotate(-90 185.2 164.5)">3</text>
<text x="36.8" y="215.6">1</text>
<text x="300.9" y="215.6">1</text>
<text x="36.8" y="218.2">2</text>
<text x="300.9" y="218.2">2</text>
<text x="75.6" y="233.1" transform="rotate(-90 75.6 233.1)">3</text>
<text x="339.8" y="233.1" transform="rotate(-90 339.8 233.1)">3</text>
<text x="66.6" y="238.2">1</text>
<text x="330.8" y="238.2">1</text>
<text x="75.6" y="240.7" transform="rotate(-90 75.6 240.7)">2</text>
<text x="339.8" y="240.7" transform="rotate(-90 339.8 240.7)">2</text>
</g>
</svg>
